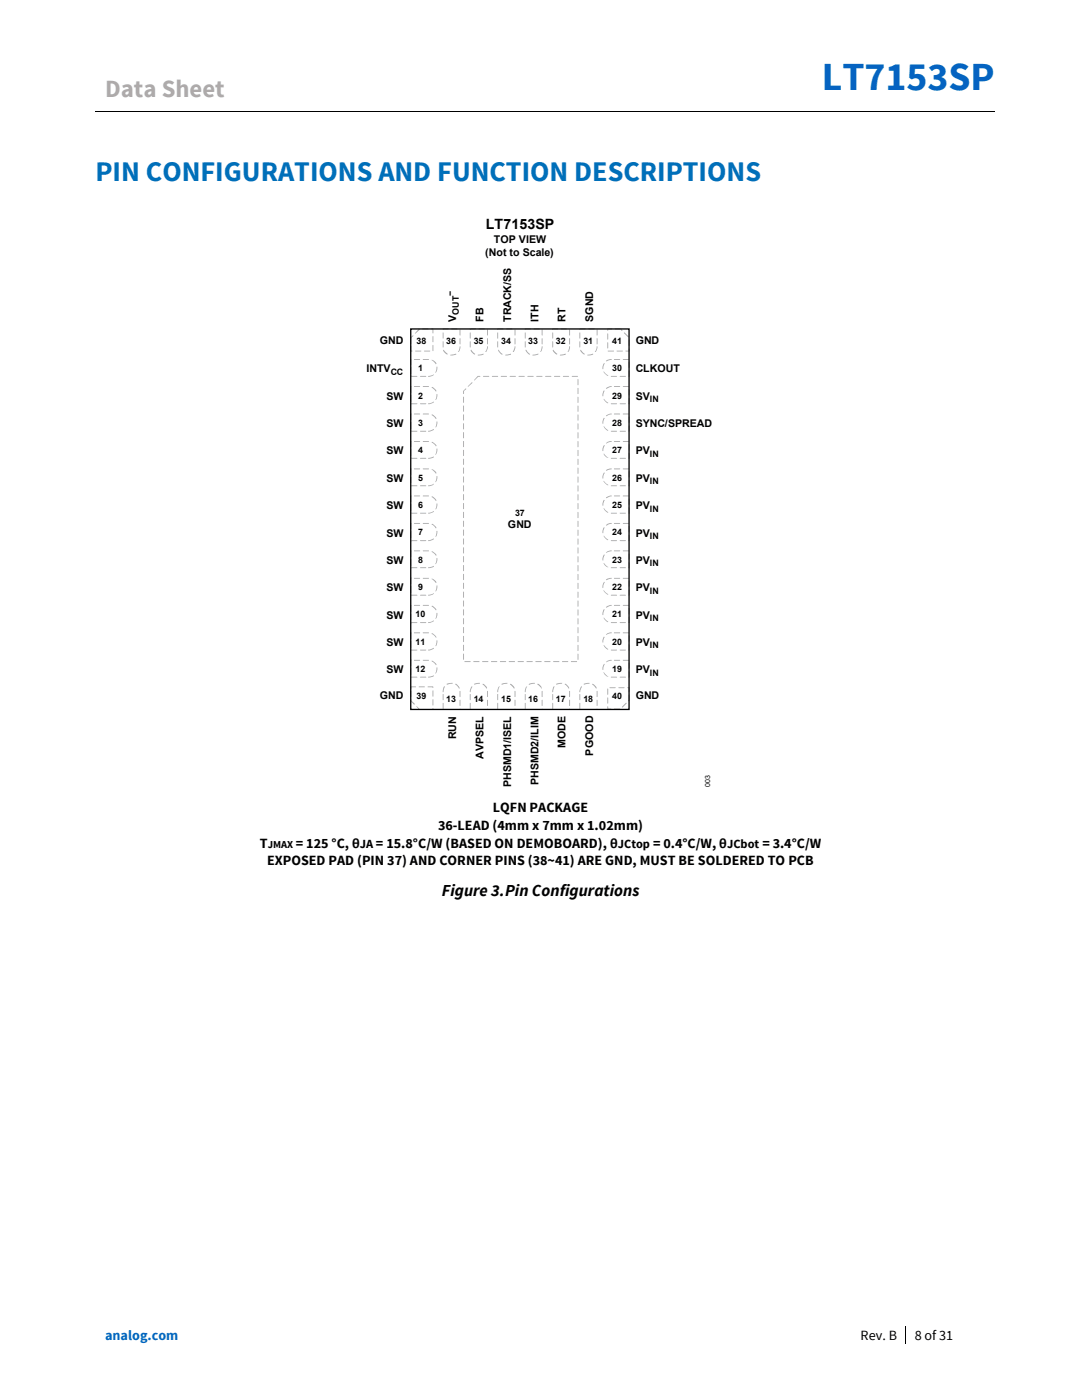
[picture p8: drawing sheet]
<svg xmlns="http://www.w3.org/2000/svg" width="216mm" height="279mm" viewBox="0 0 216 279" stroke-linecap="round" stroke-linejoin="round" font-family="sans-serif">
<path d="M19 22.3h83.2M102.4 22.3h96M180.6 264.7v3.5" fill="none" stroke="#000" stroke-width=".2"/>
<path d="M102.2 22.2h.2v.2h-.2z" fill-rule="evenodd" fill="#000"/>
<g fill="#a7a9ac">
<path d="M85.4 75.1a1.02 1.02 0 0 0 1.2-.4zM83.8 75.1l.1 .1 1.2-.1zM82.1 75.1v.1l1.2-.1zM82 73.3v1.3zM82 71.7v1.1zM82.6 71.7l.1 .1h1.1zM84.4 71.7v.1h1.2zM86.1 71.8l.9 .9 .1-.1-.4-.5zM87.1 73.2l-.2 1.1 .1 .1a1.05 1.05 0 0 0 .2-1.2z"/>
<path d="M85.4 80.5v.1a1.19 1.19 0 0 0 1.2-.4l-.1-.1-.5 .3zM83.8 80.5l.1 .2 1.2-.1zM82.1 80.5v.2l1.2-.1zM81.9 78.9l.1 1.2 .1-1.2zM81.9 77.1l.1 1.2 .1-1.2zM82.6 77.1h1.2zM84.4 77.1h1.2zM86.2 77.2l-.1 .2 .8 .7h.2l-.4-.5zM87.1 78.7l-.2 1 .1 .1a.99 .99 0 0 0 .2-1.2z"/>
<path d="M85.4 86l.1 .2 .5-.2 .6-.2v-.2zM83.8 86l.1 .2 1.2-.1zM82.1 86v.2l1.2-.1zM81.9 84.3l.1 1.2 .1-1.1zM82 82.5v1.3zM82.7 82.5v.2l1.1-.1zM84.4 82.5v.2l1.2-.1zM86.2 82.7l-.1 .1 .8 .8 .2-.1-.4-.5zM87.1 84.1l-.2 1.1 .1 .1a.89 .89 0 0 0 .2-1.2z"/>
<path d="M85.4 91.4l.1 .2 .5-.1 .6-.2v-.2zM83.8 91.4l.1 .2 1.2-.1zM82.1 91.4v.2l1.2-.1zM81.9 89.8l.1 1.2 .1-1.1zM82 88v1.2zM82.6 88l.1 .2 1.1-.1zM84.4 88v.2l1.2-.1zM86.1 88.2l.9 .9 .1-.2-.2-.2zM87.1 89.6l-.2 1.1h.1a1.06 1.06 0 0 0 .2-1.2z"/>
<path d="M85.4 96.9a1.03 1.03 0 0 0 1.2-.3zM83.8 96.9l.1 .1 1.2-.1zM82.1 96.9v.1l1.2-.1zM81.9 95.3l.1 1.1 .1-1.1zM82 93.5v1.1zM82.6 93.5l.1 .2 1.1-.1zM84.4 93.5v.2l1.2-.1zM86.1 93.7l.9 .8h.1l-.4-.6zM87.1 95l-.2 1.1 .1 .1a1.05 1.05 0 0 0 .2-1.2z"/>
<path d="M85.4 102.3v.1a1.21 1.21 0 0 0 1.2-.3l-.1-.1-.5 .3zM83.8 102.3l.1 .2 1.2-.1zM82.1 102.3v.2l1.2-.1zM82 100.7v1.2zM82 98.9v1.2zM82.7 98.9v.2l1.1-.1zM84.4 98.9v.2l1.2-.1zM86.2 99.1l-.1 .1 .8 .8 .2-.1-.4-.5zM87.1 100.5l-.2 1.1 .1 .1a1 1 0 0 0 .2-1.2z"/>
<path d="M85.4 107.8l.1 .2 .5-.1 .6-.3v-.1zM83.8 107.8l.1 .2 1.2-.1zM82.1 107.8v.2l1.2-.1zM81.9 106.2l.1 1.2 .1-1.2zM81.9 104.5l.1 1.1 .1-1.1zM82.6 104.5h1.2zM84.4 104.5h1.2zM86.2 104.6l-.1 .1 .5 .3 .3 .4h.2l-.4-.5zM87.1 106l-.2 1.1h.1a.9 .9 0 0 0 .2-1.1z"/>
<path d="M85.4 113.3l.1 .1 .5-.1 .6-.2v-.2zM83.8 113.3l.1 .1 1.2-.1zM82.1 113.3v.1l1.2-.1zM81.9 111.6l.1 1.3 .1-1.2zM81.9 109.9l.1 1.2v-1.2zM82.6 109.9l.1 .1 1.1-.1zM84.4 109.9v.1l1.2-.1zM86.1 110l.9 .9 .1-.2-.2-.2zM87.1 111.4l-.2 1.1 .1 .1a1.06 1.06 0 0 0 .2-1.2z"/>
<path d="M85.4 118.7v.1a1.02 1.02 0 0 0 1.2-.4zM83.8 118.7l.1 .2 1.2-.1zM82.1 118.7v.2l1.2-.1zM82 117v1.2zM81.9 115.4l.1 1.1v-1.2zM82.6 115.3l.1 .2 1.1-.1zM84.4 115.3v.2l1.2-.1zM86.1 115.5l.8 .8h.2l-.4-.5zM87.1 116.9l-.2 1.1h.1a1.04 1.04 0 0 0 .2-1.2z"/>
<path d="M85.4 124.2v.1a1.19 1.19 0 0 0 1.2-.4l-.1-.1-.5 .3zM83.8 124.2l.1 .1h1.2zM82.1 124.2v.1h1.2zM81.9 122.6l.1 1.1 .1-1.1zM81.9 120.8l.1 1.2 .1-1.2zM82.6 120.8h1.2zM84.4 120.8h1.2zM86.2 120.9l-.1 .1 .8 .8 .2-.1-.4-.5zM87.1 122.3l-.2 1.1 .1 .1a.99 .99 0 0 0 .2-1.2z"/>
<path d="M85.4 129.7l.1 .1 .5-.1 .6-.2v-.2zM83.8 129.7l.1 .1 1.2-.1zM82.1 129.7v.1l1.2-.1zM81.9 128l.1 1.2 .1-1.1zM82 126.2v1.2zM82.6 126.2l.1 .2 1.1-.1zM84.4 126.2v.2l1.2-.1zM86.1 126.4l.9 .9 .1-.1-.4-.5zM87.1 127.8l-.2 1.1h.1a.88 .88 0 0 0 .2-1.1z"/>
<path d="M85.4 135.1l.1 .1h.5l.6-.2v-.2zM83.8 135.1l.1 .1 1.2-.1zM82.1 135.1v.1l1.2-.1zM81.9 133.5l.1 1.2 .1-1.2zM81.9 131.8l.1 1.1v-1.2zM82.6 131.7l.1 .2 1.1-.1zM84.4 131.7v.2l1.2-.1zM86.1 131.9l.9 .8 .1-.1-.2-.2zM87.1 133.2l-.2 1.1 .1 .1a1.06 1.06 0 0 0 .2-1.2z"/>
<path d="M120.9 132.1l1.1-.2 .1-.2-.6 .1zM122.5 131.7l.1 .2 1.2-.1zM124.3 131.7l.1 .2 1.1-.1zM125.4 132.3l.1 1.2 .1-1.2zM125.4 134v1.1l.1-.1-.1 .2h.2v-1.1zM123.7 135.1l.1 .1 1.1-.1zM121.9 135.1l.1 .1 1.1-.1zM120.5 134.2a1.02 1.02 0 0 0 .9 .8zM120.5 132.5a1.04 1.04 0 0 0-.2 1.2l.4-1z"/>
<path d="M120.9 126.6l.1 .1 1.1-.3v-.2l-.6 .1zM122.5 126.2l.1 .2 1.2-.1zM124.3 126.2l.1 .2 1.1-.1zM125.4 126.8l.1 1.3 .1-1.2zM125.4 128.6l.1 1.2 .1-1.1zM123.7 129.7l.1 .1 1.1-.1zM121.9 129.7l.1 .1 1.1-.1zM120.4 128.8l.4 .5 .5 .3 .1-.1-.8-.7zM120.5 127.1l-.3 .6 .1 .5 .4-1z"/>
<path d="M120.9 121.1v.2h.2l1-.4v-.1h-.6zM122.5 120.8l.1 .1 1.2-.1zM124.3 120.8l.1 .1 1.1-.1zM125.4 121.4l.1 1.2 .1-1.2zM125.4 123.1v1.2l.1-.1-.1 .1h.2v-1.1zM123.7 124.2l.1 .1h1.1zM121.9 124.2l.1 .1h1.1zM120.4 123.3l.4 .5 .5 .4 .1-.2-.8-.7zM120.5 121.6a.87 .87 0 0 0-.2 1.2l.4-1.1z"/>
<path d="M121 115.6l-.1 .2 1.1-.3 .1-.2zM122.5 115.3l.1 .2 1.2-.1zM124.3 115.3l.1 .2 1.1-.1zM125.4 115.9l.1 1.2 .1-1.1zM125.4 117.7v1.1l.1-.1-.1 .2h.2v-1.2zM123.7 118.7l.1 .2 1.1-.1zM121.9 118.7l.1 .2 1.1-.1zM120.5 117.8a1.28 1.28 0 0 0 .9 .9zM120.5 116.1a1.04 1.04 0 0 0-.2 1.3l.4-1.1z"/>
<path d="M120.9 110.2l1.1-.2 .1-.1h-.6zM122.5 109.9l.1 .1 1.2-.1zM124.3 109.9l.1 .1 1.1-.1zM125.4 110.5l.1 1.2 .1-1.1zM125.4 112.2v1.2h.2v-1.1zM123.7 113.3l.1 .1 1.1-.1zM121.9 113.3l.1 .1 1.1-.1zM120.4 112.4l.4 .6 .6 .2-.9-.9zM120.5 110.7a1.05 1.05 0 0 0-.2 1.2l.4-1.1z"/>
<path d="M120.9 104.8l.2 .1 .4-.3 .6-.1v-.1h-.6zM122.5 104.4l.1 .1h1.2zM124.3 104.4l.1 .1h1.1zM125.4 105l.1 1.2 .1-1.1zM125.4 106.8l.1 1.2 .1-1.2zM123.7 107.8l.1 .2 1.1-.1zM121.9 107.8l.1 .2 1.1-.1zM120.4 107l.4 .5 .5 .3 .1-.1-.8-.8zM120.5 105.2l-.3 .6 .1 .6 .4-1.1z"/>
<path d="M120.9 99.3v.1h.2l1-.4v-.1l-.6 .1zM122.5 98.9l.1 .2 1.2-.1zM124.3 98.9l.1 .2 1.1-.1zM125.4 99.5l.1 1.2 .1-1.1zM125.4 101.3v1.1l.1-.1-.1 .2h.2v-1.1zM123.7 102.3l.1 .2 1.1-.1zM121.9 102.3l.1 .2 1.1-.1zM120.4 101.5l.4 .5 .5 .3 .1-.1-.8-.8zM120.5 99.8a.87 .87 0 0 0-.2 1.1l.4-1z"/>
<path d="M121 93.8l-.1 .1 1.1-.2 .1-.2zM122.5 93.5l.1 .2 1.2-.1zM124.3 93.5l.1 .2 1.1-.1zM125.4 94.1l.1 1.2 .1-1.2zM125.4 95.8v1.1h.1l-.1 .1h.2v-1.1zM123.7 96.9l.1 .1 1.1-.1zM121.9 96.9l.1 .1 1.1-.1zM120.5 96a1.28 1.28 0 0 0 .9 .9zM120.5 94.3a1.05 1.05 0 0 0-.2 1.2l.4-1z"/>
<path d="M120.9 88.4l.1 .1 1-.3 .1-.2-.6 .1zM122.5 88l.1 .2 1.2-.1zM124.3 88l.1 .2 1.1-.1zM125.4 88.6l.1 1.3 .1-1.2zM125.4 90.4v1.1l.2 .1v-1.1zM123.7 91.4l.1 .2 1.1-.1zM121.9 91.4l.1 .2 1.1-.1zM120.4 90.6l.4 .5 .6 .3-.9-.9zM120.5 88.8a1.04 1.04 0 0 0-.2 1.2l.4-1z"/>
<path d="M120.9 82.9l.2 .2 .4-.3 .6-.1v-.1h-.6zM122.5 82.6l.1 .1 1.2-.1zM124.3 82.6l.1 .1 1.1-.1zM125.4 83.2l.1 1.2 .1-1.2zM125.4 84.9l.1 1.3 .1-1.2zM123.7 86l.1 .2 1.1-.1zM121.9 86l.1 .2 1.1-.1zM120.4 85.1l.4 .5 .5 .4 .1-.2-.8-.7zM120.5 83.4l-.3 .6 .1 .6 .4-1.1z"/>
<path d="M120.9 77.5v.1h.2l1-.4v-.1l-.6 .1zM122.5 77.1l.1 .1 1.2-.1zM124.3 77.1l.1 .1 1.1-.1zM125.4 77.7l.1 1.2 .1-1.1zM125.4 79.5v1.1l.1-.1-.1 .1 .2 .1v-1.2zM123.7 80.5l.1 .2 1.1-.1zM121.9 80.5l.1 .2 1.1-.1zM120.4 79.7l.4 .5 .5 .3 .1-.1-.8-.8zM120.5 77.9a.86 .86 0 0 0-.2 1.2l.4-1.1z"/>
<path d="M121 71.9l-.1 .2 1.1-.3 .1-.1zM122.5 71.7l.1 .1h1.2zM124.3 71.7l.1 .1h1.1zM125.4 72.2l.1 1.2 .1-1.1zM125.4 74v1.1l.1-.1-.1 .2h.2v-1.2zM123.7 75.1l.1 .1 1.1-.1zM121.9 75.1l.1 .1 1.1-.1zM120.5 74.1a1.27 1.27 0 0 0 .9 .9zM120.5 72.5a1.04 1.04 0 0 0-.2 1.2l.4-1.1z"/>
<path d="M91.8 69.1l-.4 1.1a.73 .73 0 0 0 .4-1.1zM91.7 67.5l.1 1.2 .1-1.1zM91.7 65.7l.1 1.3 .1-1.2zM90 65.6h1.3zM88.3 65.6l.1 .2v-.2h1.1zM88.3 66.4l.1 1.2 .1-1.2zM88.3 68.1l.1 1.3 .1-1.2zM88.5 69.8a.84 .84 0 0 0 .8 .9zM89.9 70.8l-.1 .1a1.12 1.12 0 0 0 1.3-.2l-.2-.1z"/>
<path d="M97.2 69.1l-.1 .6-.3 .5h.1a1.14 1.14 0 0 0 .4-1.1zM97.2 67.5l.1 1.2 .1-1.1zM97.2 65.7l.1 1.3 .1-1.2zM95.5 65.6h1.2zM93.7 65.6l.1 .2v-.2h1.2zM93.8 66.4v1.2l.1-1.2zM93.8 68.1v1.3l.1-1.2zM94 69.8a.83 .83 0 0 0 .8 .9zM95.3 70.8v.1a1.03 1.03 0 0 0 1.2-.2z"/>
<path d="M102.7 69.1l-.4 1.1h.2l.2-.5 .2-.5zM102.7 67.5l.1 1.2 .1-1.1zM102.7 65.7l.1 1.3 .1-1.2zM101 65.6l.1 .1 1.1-.1zM99.2 65.6l.1 .2v-.2h1.2zM99.2 66.4l.1 1.2 .1-1.2zM99.2 68.1l.1 1.3 .1-1.2zM99.4 69.8l.3 .6 .5 .4 .1-.2zM100.8 70.8v.1a.88 .88 0 0 0 1.2-.2z"/>
<path d="M108.2 69.1l-.4 1.1a.98 .98 0 0 0 .4-1.1zM108.1 67.5l.1 1.2 .1-1.1zM108.1 65.7l.1 1.3 .1-1.2zM106.5 65.6l.1 .1 1.1-.1zM104.7 65.6l.1 .2v-.2h1.2zM104.7 66.4l.1 1.2 .1-1.2zM104.7 68.1l.1 1.3 .1-1.2zM104.9 69.8l.3 .6 .4 .4 .2-.1zM106.3 70.8l-.1 .1a1.02 1.02 0 0 0 1.3-.3z"/>
<path d="M113.6 69.1l-.4 1.1a.73 .73 0 0 0 .5-1.1zM113.6 67.5l.1 1.2v-1.1zM113.6 65.7l.1 1.3v-1.2zM111.9 65.6h1.2zM110.2 65.6l.1 .2v-.2h1.1zM110.2 66.4l.1 1.2 .1-1.2zM110.2 68.1l.1 1.3 .1-1.2zM110.4 69.8a.83 .83 0 0 0 .8 .9zM111.8 70.8l-.1 .1a1.1 1.1 0 0 0 1.2-.2l-.1-.1z"/>
<path d="M119.1 69.1l-.1 .6-.3 .5h.1a1.13 1.13 0 0 0 .3-1.1zM119.1 67.5v1.2l.1-1.1zM119.1 65.7v1.3l.1-1.2zM117.4 65.6h1.2zM115.6 65.6l.1 .2v-.2h1.1zM115.7 66.4v1.2l.1-1.2zM115.7 68.1v1.3l.1-1.2zM115.9 69.8a.84 .84 0 0 0 .8 .9zM117.2 70.8v.1a1.04 1.04 0 0 0 1.2-.2z"/>
<path d="M116 137l-.4 .8 .1 .3 .4-1zM115.7 138.5v1.2zM115.7 140.3v1.2zM116.2 141.5l.1 .2 1.2-.1zM118 141.5l.1 .2 1.1-.1-.1-.2v.2zM119.1 139.7v1.2l.1-1.2zM119.1 137.9v1.2l.1-1.1zM118.2 136.5v.1l.8 .8 .1-.1-.2-.3zM116.5 136.5v.2l1.1-.3a.97 .97 0 0 0-1.1 .1z"/>
<path d="M110.5 137l-.3 1.1h.2l.2-1zM110.2 138.5l.1 1.2 .1-1.1zM110.2 140.3l.1 1.2 .1-1.2zM110.8 141.5v.2l1.2-.1zM112.5 141.5l.1 .2 1.1-.1v-.2v.2zM113.6 139.7l.1 1.2v-1.2zM113.6 137.9l.1 1.2v-1.1zM112.7 136.5v.1l.9 .8-.4-.6zM111 136.5v.2l1.2-.3a.97 .97 0 0 0-1.2 .1z"/>
<path d="M105.1 137l-.3 .5-.1 .6h.2l.3-1.1zM104.7 138.5l.1 1.2 .1-1.1zM104.7 140.3l.1 1.2 .1-1.2zM105.3 141.5v.2l1.2-.1zM107.1 141.5v.2l1.2-.1-.1-.2v.2zM108.1 139.7l.1 1.2 .1-1.2zM108.1 138l.1 1.1 .1-1.1zM107.2 136.5l.8 .9a.71 .71 0 0 0-.8-.9zM105.6 136.5v.2l1.2-.3-.3-.1z"/>
<path d="M99.6 137l-.3 .5-.1 .6h.2l.1-.6 .2-.5zM99.2 138.5l.1 1.2 .1-1.1zM99.2 140.3l.1 1.2 .1-1.2zM99.9 141.5v.2l1.2-.1zM101.6 141.5l.1 .2 1.2-.1-.1-.2v.2zM102.7 139.7l.1 1.2 .1-1.2zM102.7 137.9l.1 1.2 .1-1.1zM101.8 136.5v.1l.8 .8 .1-.1-.2-.3zM100.1 136.5l.1 .2 1.1-.3-.3-.1z"/>
<path d="M94.1 137l-.3 .8v.3l.5-1zM93.8 138.5v1.2zM93.8 140.3v1.2zM94.4 141.5v.2l1.2-.1zM96.1 141.5l.1 .2 1.2-.1-.1-.2v.2zM97.2 139.7l.1 1.2 .1-1.2zM97.2 137.9l.1 1.2 .1-1.1zM96.3 136.5v.1l.8 .8 .1-.1-.2-.3zM94.6 136.5l.1 .2 1.1-.3-.6-.1z"/>
<path d="M88.6 137l-.3 1.1h.2l.3-1zM88.3 138.5l.1 1.2 .1-1.1zM88.3 140.3l.1 1.2 .1-1.2zM88.9 141.5l.1 .2 1.1-.1zM90.7 141.5v.2l1.2-.1-.1-.2v.2zM91.8 139.6v1.3zM91.7 137.9l.1 1.2 .1-1.1zM90.8 136.5l.9 .9-.3-.6-.4-.3zM89.1 136.5v.1h.2l1.1-.2-.3-.1z"/>
<path d="M95.3 75l-.7 .8 .1 .2 .7-.8 .5-.1zM96.4 75.1l.1 .1 1.1-.1zM98.2 75.1v.1l1.2-.1zM99.9 75.1l.1 .1 1.2-.1zM101.7 75.1l.1 .1 1.1-.1zM103.5 75.1l.1 .1 1.1-.1zM105.3 75.1v.1l1.2-.1zM107 75.1l.1 .1 1.2-.1zM108.8 75.1l.1 .1 1.1-.1zM110.6 75.1v.1l1.2-.1zM112.3 75.1l.1 .1 1.2-.1zM114.1 75.1l.1 .1 1.1-.1zM115.3 75.7v1.2l.1-1.2zM115.3 77.4v1.2l.1-1.1zM115.3 79.2v1.2l.1-1.1zM115.3 81v1.2l.1-1.2zM115.3 82.8v1.1l.1-1.1zM115.3 84.5v1.2l.1-1.1zM115.3 86.3v1.2l.1-1.2zM115.3 88.1v1.1l.1-1.1zM115.3 89.8v1.2l.1-1.1zM115.3 91.6v1.2l.1-1.2zM115.3 93.4v1.2l.1-1.2zM115.3 95.1v1.2l.1-1.1zM115.3 96.9v1.2l.1-1.2zM115.3 98.7v1.2l.1-1.2zM115.3 100.4v1.2l.1-1.1zM115.3 102.2v1.2l.1-1.2zM115.3 104v1.2l.1-1.2zM115.3 105.7v1.2l.1-1.1zM115.3 107.5v1.2l.1-1.2zM115.3 109.3v1.2l.1-1.2zM115.3 111v1.2l.1-1.1zM115.3 112.8v1.2l.1-1.1zM115.3 114.6v1.2l.1-1.2zM115.3 116.3v1.2l.1-1.1zM115.3 118.1v1.2l.1-1.1zM115.3 119.9v1.2l.1-1.2zM115.3 121.6v1.2l.1-1.1zM115.3 123.4v1.2l.1-1.1zM115.3 125.2v1.2l.1-1.2zM115.3 127v1.2l.1-1.2zM115.3 128.7v1.2l.1-1.1zM115.3 130.5v1.2l.1-1.2zM113.9 132l.1 .1 1.2-.1zM112.2 132v.1l1.2-.1zM110.4 132l.1 .1 1.1-.1zM108.6 132l.1 .1 1.2-.1zM106.9 132v.1l1.2-.1zM105.1 132l.1 .1 1.1-.1zM103.3 132l.1 .1 1.1-.1zM101.5 132l.1 .1 1.2-.1zM99.8 132v.1l1.2-.1zM98 132l.1 .1 1.1-.1zM96.2 132l.1 .1 1.2-.1zM94.5 132v.1l1.2-.1zM92.7 132l.1 .1 1.1-.1zM92.4 130.5l.1 1.2 .1-1.2zM92.4 128.7l.1 1.2 .1-1.1zM92.4 126.9l.1 1.3 .1-1.2zM92.4 125.2l.1 1.2 .1-1.2zM92.4 123.4l.1 1.2 .1-1.1zM92.4 121.6l.1 1.2 .1-1.1zM92.4 119.9l.1 1.2 .1-1.2zM92.4 118.1l.1 1.2 .1-1.1zM92.4 116.3l.1 1.2 .1-1.1zM92.4 114.5l.1 1.3 .1-1.2zM92.4 112.8l.1 1.2 .1-1.1zM92.4 111l.1 1.2 .1-1.1zM92.4 109.2l.1 1.3 .1-1.2zM92.4 107.5l.1 1.2 .1-1.2zM92.4 105.7l.1 1.2 .1-1.1zM92.4 103.9l.1 1.3 .1-1.2zM92.4 102.2l.1 1.2 .1-1.2zM92.4 100.4l.1 1.2 .1-1.1zM92.4 98.6l.1 1.3 .1-1.2zM92.4 96.9l.1 1.2 .1-1.2zM92.4 95.1l.1 1.2 .1-1.1zM92.4 93.3l.1 1.3 .1-1.2zM92.4 91.6l.1 1.2 .1-1.2zM92.4 89.8l.1 1.2 .1-1.1zM92.4 88l.1 1.2 .1-1.1zM92.4 86.3l.1 1.2 .1-1.2zM92.4 84.5l.1 1.2 .1-1.1zM92.4 82.7l.1 1.2 .1-1.1zM92.4 80.9l.1 1.3 .1-1.2zM92.4 79.2l.1 1.2 .1-1.1zM92.9 77.5a.98 .98 0 0 0-.5 1l.2 .1v-.6l.4-.3zM93.3 77.1l.1 .1 .9-.9h-.2z"/>
<path d="M125.4 138.7v1.3l.2-.2v-1zM124.9 140.3l-.8 .8h.2l.7-.7zM122.5 141.4l.1 .2 1.2-.1zM121.2 141l.1 .6 .7-.1-.6-.1v-.3zM121.2 139.2l.1 1.2 .1-1.1zM121.2 137.4l.1 1.3 .1-1.2zM121.6 137.2l.1 .1h1.2zM123.4 137.2l.1 .1h1.1zM125.2 137.2v.1h.2l.1 .8 .1-.9z"/>
<path d="M83.2 140.9l-.1 .2 .5 .6 1.3-.1-.1-.1h-1.1zM81.9 139.7l.7 .9h.2v-.2l-.8-.7zM82 137.9v1.2zM81.9 137.1l.1 .2 .1-.1 .9-.1zM83.6 137v.2l1.2-.1zM85.3 137l.1 .2 1-.1-.1 .1h.2l-.1-.2zM86.3 137.8l.1 1.2 .1-1.1zM86.3 139.6l.1 1.2 .1-1.2zM85.4 141.5l.1 .2h1v-.4l-.2 .2z"/>
<path d="M82 67.3v1.3l.1-1.2 .4-.4-.1-.1zM83.6 65.6l-.8 .9 .1 .1 .8-.8v-.2zM84.3 65.6l.1 .1 1.1-.1zM86 65.6v.1h.3v.7l.2 .1v-.9zM86.3 67.1l.1 1.2 .1-1.2zM86.3 68.9l.1 1.2 .1-1.2zM84.6 70l.1 .2 1.2-.1zM82.9 70v.2l1.2-.1zM81.9 69.1v1l.3 .1 .1-.2h-.2l-.1-.9z"/>
<path d="M122.7 65.6l.1 .1h1l.3 .4 .1-.1-.4-.4zM124.5 66.4v.1l.8 .7h.1zM125.5 67.8v1.2l.1-1.1zM124.8 70l.1 .2h.6l.1-.7-.2 .1v.4zM123.1 70v.2l1.2-.1zM121.3 70l.1 .2 1.1-.1zM121.2 68.3l.1 1.2 .1-1.1zM121.2 66.6l.1 1.2 .1-1.2zM121.2 65.6l.1 .4 .1-.3 .8-.1z"/>
</g>
<path d="M82 65.6h43.5v76h-43.5z" fill="none" stroke="#000" stroke-width=".26"/>
<text font-size="7.9" fill="#0563c1" x="164" y="18">LT7153SP</text>
<text font-size="5.7" fill="#006fb9" x="19" y="36.2">PIN CONFIGURATIONS AND FUNCTION DESCRIPTIONS</text>
<text font-size="4.9" fill="#aeaaaa" x="21" y="19.3">Data Sheet</text>
<text font-size="3.3" x="88.2" y="178.9">Figure 3.Pin Configurations</text>
<g font-size="2.8">
<text x="96.9" y="45.8">LT7153SP</text>
<text x="87.4" y="165.6">36-LEAD (4mm x 7mm x 1.02mm)</text>
<text x="98.4" y="162.1">LQFN PACKAGE</text>
<text x="51.9" y="169.2">T</text>
<text x="53.3" y="172.7">EXPOSED PAD (PIN 37) AND CORNER PINS (38~41) ARE GND, MUST BE SOLDERED TO PCB</text>
<text x="59" y="169.2">= 125 °C, θ</text>
<text x="75" y="169.2">= 15.8°C/W (BASED ON DEMOBOARD), θ</text>
<text x="130.3" y="169.2">= 0.4°C/W, θ</text>
<text x="152.1" y="169.2">= 3.4°C/W</text>
<text x="171.7" y="267.5">Rev. B</text>
<text x="182.5" y="267.5">8 of 31</text>
</g>
<text font-size="2.8" fill="#0563c1" x="21" y="267.5">analog.com</text>
<g font-size="2.5">
<text x="71.8" y="169.2">JA</text>
<text x="123.3" y="169.2">JCtop</text>
<text x="145.1" y="169.2">JCbot</text>
</g>
<g font-size="2.1">
<text x="96.8" y="51.1">(Not to Scale)</text>
<text x="98.5" y="48.6">TOP VIEW</text>
<text x="91" y="64.2" transform="rotate(-90 91 64.2)">V</text>
<text x="96.5" y="64.2" transform="rotate(-90 96.5 64.2)">FB</text>
<text x="102" y="64.2" transform="rotate(-90 102 64.2)">TRACK/SS</text>
<text x="107.5" y="64.2" transform="rotate(-90 107.5 64.2)">ITH</text>
<text x="112.9" y="64.2" transform="rotate(-90 112.9 64.2)">RT</text>
<text x="118.4" y="64.2" transform="rotate(-90 118.4 64.2)">SGND</text>
<text x="75.8" y="68.7">GND</text>
<text x="126.8" y="68.7">GND</text>
<text x="73.1" y="74.3">INTV</text>
<text x="126.8" y="74.3">CLKOUT</text>
<text x="77.1" y="79.8">SW</text>
<text x="126.8" y="79.8">SV</text>
<text x="77.1" y="85.3">SW</text>
<text x="126.8" y="85.3">SYNC/SPREAD</text>
<text x="77.1" y="90.7">SW</text>
<text x="126.8" y="90.7">PV</text>
<text x="77.1" y="96.1">SW</text>
<text x="77.1" y="101.6">SW</text>
<text x="126.8" y="96.1">PV</text>
<text x="126.8" y="101.6">PV</text>
<text x="77.1" y="107.1">SW</text>
<text x="101.3" y="105.4">GND</text>
<text x="126.8" y="107.1">PV</text>
<text x="77.1" y="112.5">SW</text>
<text x="126.8" y="112.5">PV</text>
<text x="77.1" y="118">SW</text>
<text x="126.8" y="118">PV</text>
<text x="77.1" y="123.5">SW</text>
<text x="126.8" y="123.5">PV</text>
<text x="77.1" y="128.9">SW</text>
<text x="126.8" y="128.9">PV</text>
<text x="77.1" y="134.3">SW</text>
<text x="126.8" y="134.3">PV</text>
<text x="75.8" y="139.6">GND</text>
<text x="126.8" y="139.6">GND</text>
<text x="91" y="147.5" transform="rotate(-90 91 147.5)">RUN</text>
<text x="112.9" y="149.3" transform="rotate(-90 112.9 149.3)">MODE</text>
<text x="96.5" y="151.4" transform="rotate(-90 96.5 151.4)">AVPSEL</text>
<text x="118.4" y="150.8" transform="rotate(-90 118.4 150.8)">PGOOD</text>
<text x="102" y="157.1" transform="rotate(-90 102 157.1)">PHSMD1/ISEL</text>
<text x="107.5" y="156.6" transform="rotate(-90 107.5 156.6)">PHSMD2/ILIM</text>
<text x="53.4" y="169.2">JMAX</text>
</g>
<g font-size="1.8">
<text x="90.5" y="59.1" transform="rotate(-90 90.5 59.1)">−</text>
<text x="91.5" y="62.8" transform="rotate(-90 91.5 62.8)">OUT</text>
<text x="83.1" y="68.7">38</text>
<text x="89" y="68.7">36</text>
<text x="94.5" y="68.7">35</text>
<text x="100" y="68.7">34</text>
<text x="105.4" y="68.7">33</text>
<text x="110.9" y="68.7">32</text>
<text x="116.4" y="68.7">31</text>
<text x="122.2" y="68.7">41</text>
<text x="78" y="74.8">CC</text>
<text x="83.5" y="74.1">1</text>
<text x="122.2" y="74.1">30</text>
<text x="83.5" y="79.6">2</text>
<text x="122.2" y="79.6">29</text>
<text x="129.7" y="80.3">IN</text>
<text x="83.5" y="85">3</text>
<text x="122.2" y="85">28</text>
<text x="83.5" y="90.5">4</text>
<text x="83.5" y="96">5</text>
<text x="122.2" y="90.5">27</text>
<text x="122.2" y="96">26</text>
<text x="129.7" y="91.2">IN</text>
<text x="83.5" y="101.4">6</text>
<text x="122.2" y="101.4">25</text>
<text x="129.7" y="96.7">IN</text>
<text x="83.5" y="106.8">7</text>
<text x="102.8" y="102.9">37</text>
<text x="122.2" y="106.8">24</text>
<text x="129.7" y="102.2">IN</text>
<text x="129.7" y="107.6">IN</text>
<text x="83.5" y="112.3">8</text>
<text x="122.2" y="112.3">23</text>
<text x="129.7" y="113">IN</text>
<text x="83.5" y="117.8">9</text>
<text x="122.2" y="117.8">22</text>
<text x="129.7" y="118.5">IN</text>
<text x="82.9" y="123.2">10</text>
<text x="122.2" y="123.2">21</text>
<text x="129.7" y="124">IN</text>
<text x="82.9" y="128.7">11</text>
<text x="122.2" y="128.7">20</text>
<text x="129.7" y="129.4">IN</text>
<text x="82.9" y="134.2">12</text>
<text x="122.2" y="134.2">19</text>
<text x="129.7" y="134.9">IN</text>
<text x="83.1" y="139.6">39</text>
<text x="89" y="140.1">13</text>
<text x="94.5" y="140.1">14</text>
<text x="100" y="140.1">15</text>
<text x="105.4" y="140.1">16</text>
<text x="110.9" y="140.1">17</text>
<text x="116.4" y="140.1">18</text>
<text x="122.2" y="139.6">40</text>
</g>
<text font-size="1.4" x="141.7" y="157.1" transform="rotate(-90 141.7 157.1)">003</text>
</svg>
